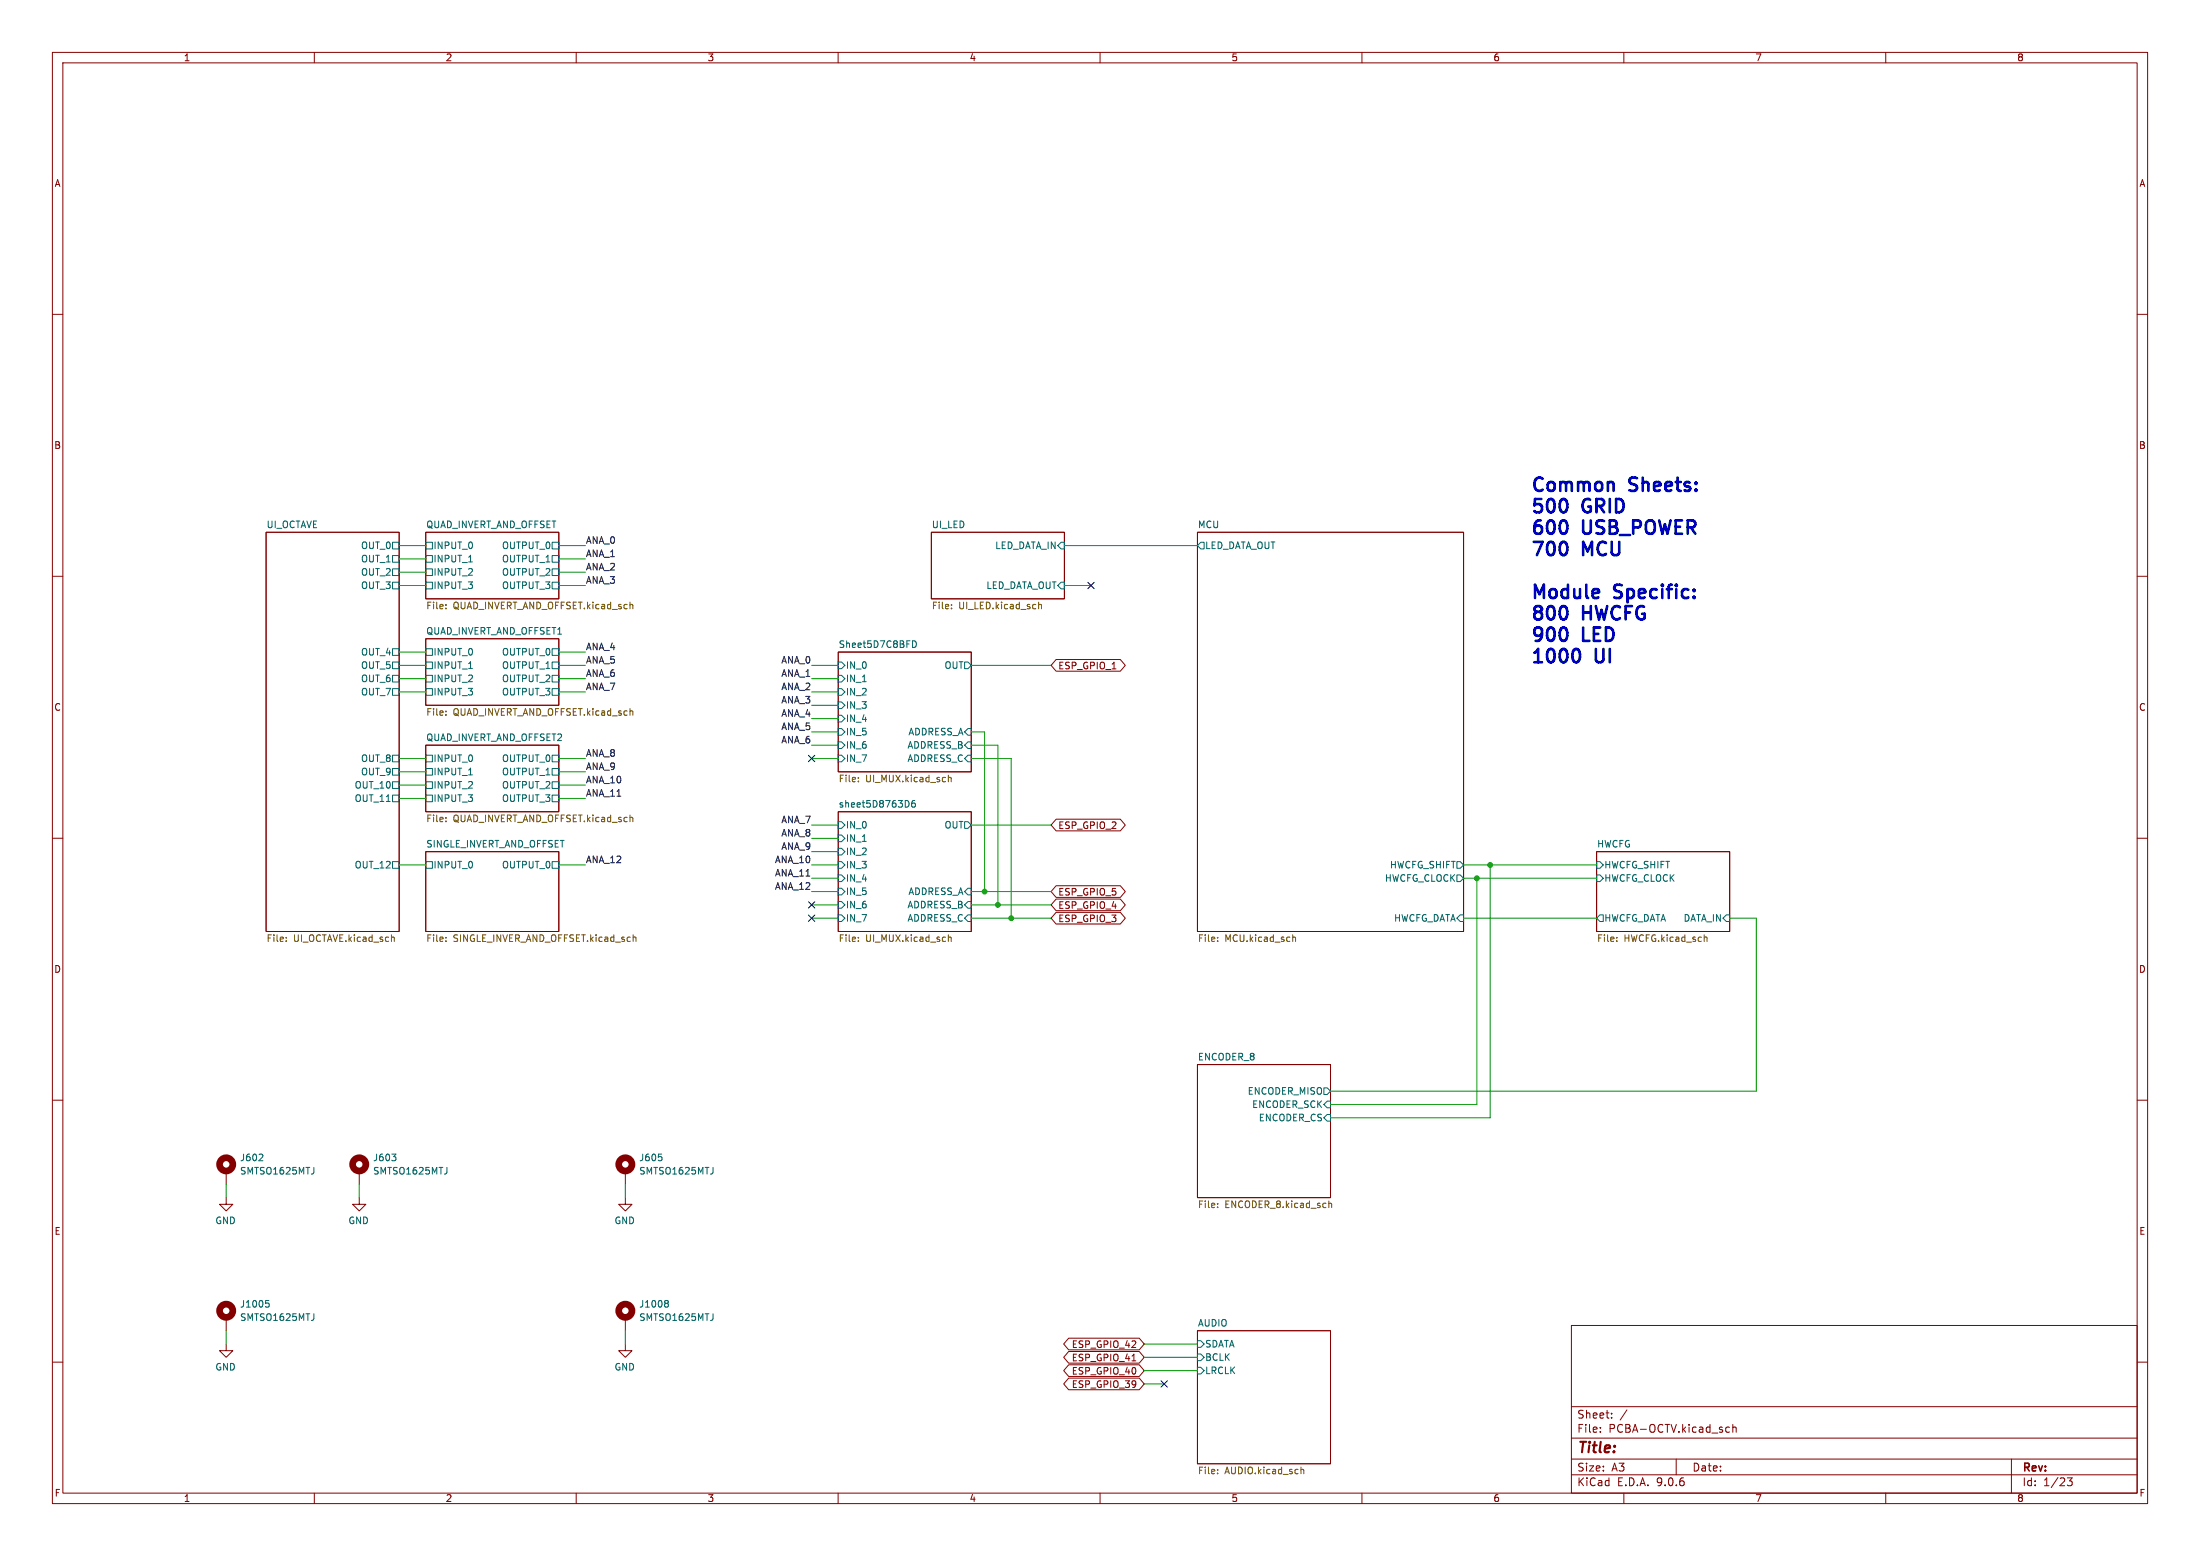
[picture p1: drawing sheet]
<svg xmlns="http://www.w3.org/2000/svg" width="420mm" height="297mm" viewBox="0 0 420 297" stroke-linecap="round" stroke-linejoin="round" font-family="sans-serif">
<g fill="none" stroke="#840000" stroke-width=".19">
<path d="M10 10h400v277h-400zM12 12h396v273h-396zM60 10v2M110 10v2M160 10v2M210 10v2M260 10v2M310 10v2M360 10v2M10 60h2M408 60h2M10 110h2"/>
<path d="M50.8 101.6h25.4v76.2h-25.4zM81.3 101.6h25.4v12.7h-25.4zM177.8 101.6h25.4v12.7h-25.4zM228.6 101.6h50.8v76.2h-50.8zM408 110h2M81.3 121.9h25.4v12.7h-25.4zM160 124.5h25.4v22.8h-25.4zM201.6 125.9h12.3l.9 1.1-.9 1.1h-12.3l-.9-1.1zM10 160h2M81.3 142.2h25.4v12.7h-25.4zM160 154.9h25.4v22.9h-25.4zM201.6 156.4h12.3l.9 1.1-.9 1.1h-12.3l-.9-1.1z"/>
<path d="M408 160h2M81.3 162.6h25.4v15.2h-25.4zM201.6 169.1h12.3l.9 1.1-.9 1.1h-12.3l-.9-1.1zM201.6 171.6h12.3l.9 1.1-.9 1.1h-12.3l-.9-1.1zM201.6 174.1h12.3l.9 1.2-.9 1.1h-12.3l-.9-1.1zM304.8 162.6h25.4v15.2h-25.4zM10 210h2M228.6 203.2h25.4v25.4h-25.4zM408 210h2M43.2 228.6v1.3h-1.3l1.3 1.2 1.2-1.2h-1.2M43.2 223.5v2.6M68.6 228.6v1.3h-1.3l1.3 1.2 1.2-1.2h-1.2"/>
<path d="M68.6 223.5v2.6M119.4 228.6v1.3h-1.3l1.3 1.2 1.2-1.2h-1.2M119.4 223.5v2.6M43.2 256.5v1.3h-1.3l1.3 1.3 1.2-1.3h-1.2M43.2 251.5v2.5M119.4 256.5v1.3h-1.3l1.3 1.3 1.2-1.3h-1.2M119.4 251.5v2.5M204 255.4h13.5l.9 1.1-.9 1.2h-13.5l-.9-1.2zM204 258h13.5l.9 1.1-.9 1.1h-13.5l-.9-1.1zM216.1 259.8h.7M228.6 254h25.4v25.4h-25.4zM300 253h108v32h-108z"/>
<path d="M10 260h2M204 260.5h13.5l.9 1.1-.9 1.1h-13.5l-.9-1.1zM204 263h13.5l.9 1.2-.9 1.1h-13.5l-.9-1.1zM300 278.5h108M300 274.5h108M300 268.5h108M305.5 273.2v.2M305.5 272.5v.1M307.7 270.5v.2M307.7 269.8v.1M310.6 269.1l-1.3 1.9M320 278.5v3"/>
<path d="M329.6 273.3h.6M329.6 272.5h.6M330.8 272.5l.2-.1 .4 .1v.9M330.8 271.9v1.5M384 278.5v6.5M408 260h2M60 285v2M110 285v2M160 285v2M210 285v2M260 285v2M300 281.5h108"/>
<path d="M310 285v2M360 285v2M394.7 282.1h.9l-.5 .6 .4 .1v.6l-.2 .2-.6-.1"/>
</g>
<g fill="none" stroke="#006464" stroke-width=".19">
<path d="M74.9 103.5h1.3v1.3h-1.3zM74.9 106h1.3v1.3h-1.3zM74.9 108.6h1.3v1.3h-1.3zM74.9 111.1h1.3v1.3h-1.3zM81.3 103.5h1.2v1.3h-1.2zM81.3 106h1.2v1.3h-1.2zM81.3 108.6h1.2v1.3h-1.2zM81.3 111.1h1.2v1.3h-1.2zM105.4 103.5h1.3v1.3h-1.3zM105.4 106h1.3v1.3h-1.3zM105.4 108.6h1.3v1.3h-1.3zM105.4 111.1h1.3v1.3h-1.3z"/>
<path d="M202.6 103.5h.6v1.3h-.6l-.7-.7zM202.6 111.1h.6v1.3h-.6l-.7-.6zM229.2 103.5h.7v1.3h-.7l-.6-.7zM74.9 123.8h1.3v1.3h-1.3zM74.9 126.4h1.3v1.2h-1.3zM74.9 128.9h1.3v1.3h-1.3zM74.9 131.4h1.3v1.3h-1.3zM81.3 123.8h1.2v1.3h-1.2zM81.3 126.4h1.2v1.2h-1.2zM81.3 128.9h1.2v1.3h-1.2zM81.3 131.4h1.2v1.3h-1.2zM105.4 123.8h1.3v1.3h-1.3z"/>
<path d="M105.4 126.4h1.3v1.2h-1.3zM105.4 128.9h1.3v1.3h-1.3zM105.4 131.4h1.3v1.3h-1.3zM160 126.4h.7l.6 .6-.6 .6h-.7zM160 128.9h.7l.6 .6-.6 .7h-.7zM160 131.4h.7l.6 .7-.6 .6h-.7zM160 134h.7l.6 .6-.6 .7h-.7zM160 136.5h.7l.6 .7-.6 .6h-.7zM160 139.1h.7l.6 .6-.6 .6h-.7zM174.2 122.3a.64 .64 0 0 1 .7 .6 .64 .64 0 0 1-.7 .7M184.1 126.4h.7l.6 .6-.6 .6h-.7zM184.8 139.1h.6v1.2h-.6l-.7-.6z"/>
<path d="M74.9 144.1h1.3v1.3h-1.3zM74.9 146.7h1.3v1.3h-1.3zM74.9 149.2h1.3v1.3h-1.3zM74.9 151.8h1.3v1.2h-1.3zM81.3 144.1h1.2v1.3h-1.2zM81.3 146.7h1.2v1.3h-1.2zM81.3 149.2h1.2v1.3h-1.2zM81.3 151.8h1.2v1.2h-1.2zM105.4 144.1h1.3v1.3h-1.3zM105.4 146.7h1.3v1.3h-1.3zM105.4 149.2h1.3v1.3h-1.3zM105.4 151.8h1.3v1.2h-1.3z"/>
<path d="M160 156.8h.7l.6 .7-.6 .6h-.7zM160 159.4h.7l.6 .6-.6 .7h-.7zM160 141.6h.7l.6 .6-.6 .7h-.7zM160 144.1h.7l.6 .7-.6 .6h-.7zM173.3 152.9l.2 .4-.2 .7M174.6 152.8l-.3 .1a.86 .86 0 0 0 0 1.2l.4-.2 .1-.4-.3-.2h-.2l-.3 .2M184.1 156.8h.7l.6 .7-.6 .6h-.7zM184.8 144.1h.6v1.3h-.6l-.7-.6zM184.8 141.6h.6v1.3h-.6l-.7-.7zM74.9 164.5h1.3v1.2h-1.3zM81.3 164.5h1.2v1.2h-1.2zM105.4 164.5h1.3v1.2h-1.3z"/>
<path d="M160 161.9h.7l.6 .7-.6 .6h-.7zM160 164.5h.7l.6 .6-.6 .6h-.7zM160 167h.7l.6 .6-.6 .7h-.7zM160 169.5h.7l.6 .7-.6 .6h-.7zM160 172.1h.7l.6 .6-.6 .7h-.7zM160 174.6h.7l.6 .7-.6 .6h-.7zM184.8 174.6h.6v1.3h-.6l-.7-.6zM184.8 172.1h.6v1.3h-.6l-.7-.7zM184.8 169.5h.6v1.3h-.6l-.7-.6zM278.1 167h.7l.6 .6-.6 .7h-.7zM278.1 164.5h.7l.6 .6-.6 .6h-.7zM278.8 174.6h.6v1.3h-.6l-.7-.6z"/>
<path d="M304.8 167h.6l.7 .6-.7 .7h-.6zM304.8 164.5h.6l.7 .6-.7 .6h-.6zM305.4 174.6h.7v1.3h-.7l-.6-.6zM329.6 174.6h.6v1.3h-.6l-.7-.6zM252.7 207.6h.7l.6 .7-.6 .6h-.7zM253.4 212.7h.6v1.3h-.6l-.7-.6zM253.4 210.2h.6v1.3h-.6l-.7-.7zM50.1 220.3l.1 .2-.1 .3-.7 .8h.8M59.9 222.8v1.1M74.8 220.3h.8l-.4 .5M75.5 220.8l.1 .2-.1 .5M85.3 222.8v1.1"/>
<path d="M125.7 220.3h.6M126.3 220.8l.1 .2-.1 .5M136.1 222.8v1.1M50.7 248.2h.6M50.9 248.7h.3l.2 .3-.1 .4-.4 .1M59.9 250.8v1.1M127.1 248.2h.3l.2 .3-.2 .3M127.1 248.8h.3M127.4 248.8l.2 .2v.3l-.1 .1-.4 .1M136.1 250.8v1.1M228.6 255.9h.6l.7 .6-.7 .7h-.6zM228.6 258.4h.6l.7 .7-.7 .6h-.6z"/>
<path d="M228.6 261h.6l.7 .6-.7 .7h-.6z"/>
</g>
<g fill="none" stroke="#725600" stroke-width=".19">
<path d="M85.1 116.1v.1M85.1 115.4v.1M120.4 115.4l.4 .1v.7M181.6 116.1v.1M181.6 115.4v.1M198.3 115.5l.2-.1h.3v.8M198.3 114.9v1.3M85.1 135.7v.2M85.1 136.4v.1M120.4 135.7l.4 .2v.6M85.1 156.1v.1M85.1 156.7v.1"/>
<path d="M120.4 156l.4 .2v.6M163.9 148.4v.2M163.9 149.1v.1M181 148v1.2M181 148.5l.2-.1h.3l.1 .8M54.6 179.6v.1M54.6 178.9v.1M74.8 178.9h.4l.1 .8M85.1 178.9v.1M85.1 179.6v.1M120.9 179l.2-.1h.3v.8M163.9 179.6v.1"/>
<path d="M163.9 178.9v.1M181 178.4v1.3M181 179l.2-.1h.3l.1 .8M232.4 178.9v.1M232.4 179.6v.1M246.8 179l.2-.1h.3v.8M246.8 178.4v1.3M308.6 179.6v.1M308.6 178.9v.1M325.5 178.9l.4 .1v.7M232.4 229.7v.1M232.4 230.4v.1"/>
<path d="M253.7 229.2v1.3M253.7 229.8l.2-.1h.3v.8M232.4 281.2v.1M232.4 280.5v.1M248.4 280v1.3M248.4 280.6l.1-.1h.3l.1 .8"/>
</g>
<g fill="none" stroke="#840000" stroke-width="1.3">
<circle cx="43.2" cy="222.2" r="1.27"/>
<circle cx="68.6" cy="222.2" r="1.27"/>
<circle cx="119.4" cy="222.2" r="1.27"/>
<circle cx="43.2" cy="250.2" r="1.27"/>
<circle cx="119.4" cy="250.2" r="1.27"/>
</g>
<g fill="none" stroke="#009600" stroke-width=".19">
<path d="M76.2 109.2h5.1M76.2 104.1h5.1M76.2 111.8h5.1M76.2 106.7h5.1M106.7 109.2h5.1M106.7 104.1h5.1M106.7 111.8h5.1M106.7 106.7h5.1M203.2 104.1h25.4M203.2 111.8h5.1M76.2 132.1h5.1M76.2 127h5.1"/>
<path d="M76.2 129.5h5.1M76.2 124.5h5.1M106.7 132.1h5.1M106.7 127h5.1M106.7 129.5h5.1M106.7 124.5h5.1M154.9 139.7h5.1M154.9 134.6h5.1M154.9 132.1h5.1M154.9 127h5.1M154.9 137.2h5.1M154.9 129.5h5.1"/>
<path d="M185.4 139.7h2.6v30.5M185.4 127h15.3M76.2 144.8h5.1M76.2 147.3h5.1M76.2 152.4h5.1M76.2 149.9h5.1M106.7 144.8h5.1M106.7 147.3h5.1M106.7 152.4h5.1M106.7 149.9h5.1M154.9 144.8h5.1M154.9 142.2h5.1"/>
<path d="M154.9 157.5h5.1M185.4 144.8h7.6v30.5M185.4 142.2h5.1v30.5M185.4 157.5h15.3M76.2 165.1h5.1M106.7 165.1h5.1M154.9 165.1h5.1M154.9 160h5.1M154.9 170.2h5.1M154.9 175.3h5.1M154.9 172.7h5.1M154.9 167.6h5.1"/>
<path d="M154.9 162.6h5.1M185.4 170.2h15.3M185.4 175.3h15.3M185.4 172.7h15.3M279.4 165.1h25.4M279.4 175.3h25.4M279.4 167.6h25.4M281.9 167.6v43.2h-27.9M284.5 165.1v48.3h-30.5M330.2 175.3h5.1v33h-81.3M43.2 226.1v2.5M68.6 226.1v2.5"/>
<path d="M119.4 226.1v2.5M43.2 254v2.5M119.4 254v2.5M218.4 256.5h10.2M218.4 259.1h10.2M218.4 261.6h10.2M218.4 264.2h3.8"/>
</g>
<path d="M207.7 111.2l1.2 1.2M208.9 111.2l-1.2 1.2M154.3 144.2l1.2 1.2M155.5 144.2l-1.2 1.2M154.3 172.1l1.2 1.2M154.3 174.7l1.2 1.2M155.5 172.1l-1.2 1.2M155.5 174.7l-1.2 1.2M221.6 263.6l1.3 1.2M222.9 263.6l-1.3 1.2" fill="none" stroke="#000084" stroke-width=".19"/>
<path d="M299.1 95.7l.1 .5-.1 1.1M299.1 99.8l.1 .5-.1 1.1M299.1 103.9l.1 .5-.1 1.1M299.1 116.2l.1 .5-.1 1.1M299.1 120.3l.1 .5-.1 1M301 123.9a1.59 1.59 0 0 1 0 2.5" fill="none" stroke="#0000c2" stroke-width=".51"/>
<g fill="#009600" stroke="#009600" stroke-width=".19">
<circle cx="284.5" cy="165.1" r=".46"/>
<circle cx="281.9" cy="167.6" r=".46"/>
<circle cx="188" cy="170.2" r=".46"/>
<circle cx="193" cy="175.3" r=".46"/>
<circle cx="190.5" cy="172.7" r=".46"/>
</g>
<g font-size="3.5" fill="#0000c2">
<text x="292.1" y="94">Common</text>
<text x="311.3" y="94">Sheets:</text>
<text x="292.1" y="98.1">500</text>
<text x="302.3" y="98.1">GRID</text>
<text x="292.1" y="102.2">600</text>
<text x="292.1" y="106.3">700</text>
<text x="302.3" y="102.2">USB_POWER</text>
<text x="302.3" y="106.3">MCU</text>
<text x="292.1" y="114.5">Module</text>
<text x="292.1" y="118.6">800</text>
<text x="302.3" y="118.6">HWCFG</text>
<text x="308.4" y="114.5">Specific:</text>
<text x="292.1" y="122.7">900</text>
<text x="302.3" y="122.7">LED</text>
<text x="292.1" y="126.8">1000</text>
<text x="304.7" y="126.8">UI</text>
</g>
<text font-size="2.8" fill="#840000" x="301" y="277.9">Title:</text>
<g font-size="2.1" fill="#840000">
<text x="301" y="273.7">File:</text>
<text x="301" y="271">Sheet:</text>
<text x="307.1" y="273.7">PCBA-OCTV.kicad_sch</text>
<text x="301" y="281.1">Size:</text>
<text x="307.6" y="281.1">A3</text>
<text x="323" y="281.1">Date:</text>
<text x="386" y="281.3">Rev:</text>
<text x="301" y="283.9">KiCad</text>
<text x="308.7" y="283.9">E.D.A.</text>
<text x="316.3" y="283.9">9.0.6</text>
<text x="386" y="283.9">Id:</text>
<text x="390.1" y="283.9">1/23</text>
</g>
<g font-size="1.8" fill="#840000">
<text x="35" y="11.9">1</text>
<text x="85" y="11.9">2</text>
<text x="135" y="11.9">3</text>
<text x="185" y="11.9">4</text>
<text x="235" y="11.9">5</text>
<text x="285" y="11.9">6</text>
<text x="335" y="11.9">7</text>
<text x="385" y="11.9">8</text>
<text x="10.3" y="35.9">A</text>
<text x="408.3" y="35.9">A</text>
<text x="10.3" y="85.9">B</text>
<text x="408.2" y="85.9">B</text>
<text x="201.9" y="128">ESP_GPIO_1</text>
<text x="10.3" y="135.9">C</text>
<text x="408.2" y="135.9">C</text>
<text x="201.9" y="158.4">ESP_GPIO_2</text>
<text x="201.9" y="171.1">ESP_GPIO_5</text>
<text x="201.9" y="173.7">ESP_GPIO_4</text>
<text x="201.9" y="176.2">ESP_GPIO_3</text>
<text x="10.3" y="185.9">D</text>
<text x="408.2" y="185.9">D</text>
<text x="10.3" y="235.9">E</text>
<text x="408.3" y="235.9">E</text>
<text x="204.5" y="257.5">ESP_GPIO_42</text>
<text x="204.5" y="262.6">ESP_GPIO_40</text>
<text x="204.5" y="260">ESP_GPIO_41</text>
<text x="204.5" y="265.1">ESP_GPIO_39</text>
<text x="10.3" y="285.9">F</text>
<text x="35" y="286.9">1</text>
<text x="85" y="286.9">2</text>
<text x="135" y="286.9">3</text>
<text x="185" y="286.9">4</text>
<text x="235" y="286.9">5</text>
<text x="285" y="286.9">6</text>
<text x="335" y="286.9">7</text>
<text x="385" y="286.9">8</text>
<text x="408.3" y="285.9">F</text>
</g>
<g font-size="1.8" fill="#006464">
<text x="50.8" y="100.9">UI_OCTAVE</text>
<text x="81.3" y="100.9">QUAD_INVERT_AND_OFFSET</text>
<text x="177.8" y="100.9">UI_LED</text>
<text x="228.6" y="100.9">MCU</text>
<text x="68.8" y="105">OUT_0</text>
<text x="68.8" y="107.5">OUT_1</text>
<text x="82.7" y="105">INPUT_0</text>
<text x="82.7" y="107.5">INPUT_1</text>
<text x="95.7" y="105">OUTPUT_0</text>
<text x="95.7" y="107.5">OUTPUT_1</text>
<text x="189.9" y="105">LED_DATA_IN</text>
<text x="230" y="105">LED_DATA_OUT</text>
<text x="68.8" y="110.1">OUT_2</text>
<text x="68.8" y="112.6">OUT_3</text>
<text x="82.7" y="110.1">INPUT_2</text>
<text x="82.7" y="112.6">INPUT_3</text>
<text x="95.7" y="110.1">OUTPUT_2</text>
<text x="95.7" y="112.6">OUTPUT_3</text>
<text x="188.2" y="112.6">LED_DATA_OUT</text>
<text x="68.8" y="125.3">OUT_4</text>
<text x="81.3" y="121.2">QUAD_INVERT_AND_OFFSET1</text>
<text x="82.7" y="125.3">INPUT_0</text>
<text x="95.7" y="125.3">OUTPUT_0</text>
<text x="160" y="123.7">Sheet5D7C8BFD</text>
<text x="68.8" y="127.9">OUT_5</text>
<text x="68.8" y="130.4">OUT_6</text>
<text x="82.7" y="127.9">INPUT_1</text>
<text x="82.7" y="130.4">INPUT_2</text>
<text x="95.7" y="127.9">OUTPUT_1</text>
<text x="95.7" y="130.4">OUTPUT_2</text>
<text x="161.4" y="127.9">IN_0</text>
<text x="161.4" y="130.4">IN_1</text>
<text x="180.2" y="127.9">OUT</text>
<text x="68.8" y="132.9">OUT_7</text>
<text x="82.7" y="132.9">INPUT_3</text>
<text x="95.7" y="132.9">OUTPUT_3</text>
<text x="161.4" y="132.9">IN_2</text>
<text x="161.4" y="135.5">IN_3</text>
<text x="81.3" y="141.5">QUAD_INVERT_AND_OFFSET2</text>
<text x="161.4" y="138">IN_4</text>
<text x="161.4" y="140.6">IN_5</text>
<text x="161.4" y="143.1">IN_6</text>
<text x="173.1" y="143.1">ADDRESS_B</text>
<text x="173.3" y="140.6">ADDRESS_A</text>
<text x="68.8" y="145.6">OUT_8</text>
<text x="68.8" y="148.2">OUT_9</text>
<text x="82.7" y="145.6">INPUT_0</text>
<text x="82.7" y="148.2">INPUT_1</text>
<text x="95.7" y="145.6">OUTPUT_0</text>
<text x="95.7" y="148.2">OUTPUT_1</text>
<text x="161.4" y="145.6">IN_7</text>
<text x="173.1" y="145.6">ADDRESS_C</text>
<text x="67.6" y="150.7">OUT_10</text>
<text x="67.6" y="153.3">OUT_11</text>
<text x="82.7" y="150.7">INPUT_2</text>
<text x="82.7" y="153.3">INPUT_3</text>
<text x="95.7" y="150.7">OUTPUT_2</text>
<text x="95.7" y="153.3">OUTPUT_3</text>
<text x="160" y="154.2">sheet5D8763D6</text>
<text x="81.3" y="161.8">SINGLE_INVERT_AND_OFFSET</text>
<text x="161.4" y="158.3">IN_0</text>
<text x="161.4" y="160.9">IN_1</text>
<text x="180.2" y="158.3">OUT</text>
<text x="304.8" y="161.8">HWCFG</text>
<text x="67.6" y="166">OUT_12</text>
<text x="82.7" y="166">INPUT_0</text>
<text x="95.7" y="166">OUTPUT_0</text>
<text x="161.4" y="163.4">IN_2</text>
<text x="161.4" y="166">IN_3</text>
<text x="265.2" y="166">HWCFG_SHIFT</text>
<text x="306.2" y="166">HWCFG_SHIFT</text>
<text x="161.4" y="168.5">IN_4</text>
<text x="161.4" y="171">IN_5</text>
<text x="161.4" y="173.6">IN_6</text>
<text x="173.1" y="173.6">ADDRESS_B</text>
<text x="173.3" y="171">ADDRESS_A</text>
<text x="264.3" y="168.5">HWCFG_CLOCK</text>
<text x="306.2" y="168.5">HWCFG_CLOCK</text>
<text x="161.4" y="176.1">IN_7</text>
<text x="173.1" y="176.1">ADDRESS_C</text>
<text x="266" y="176.1">HWCFG_DATA</text>
<text x="306.2" y="176.1">HWCFG_DATA</text>
<text x="321.3" y="176.1">DATA_IN</text>
<text x="228.6" y="202.5">ENCODER_8</text>
<text x="238.1" y="209.1">ENCODER_MISO</text>
<text x="238.9" y="211.7">ENCODER_SCK</text>
<text x="240.2" y="214.2">ENCODER_CS</text>
<text x="45.7" y="221.8">J602</text>
<text x="71.1" y="221.8">J603</text>
<text x="121.9" y="221.8">J605</text>
<text x="45.7" y="224.4">SMTSO1625MTJ</text>
<text x="71.1" y="224.4">SMTSO1625MTJ</text>
<text x="121.9" y="224.4">SMTSO1625MTJ</text>
<text x="41" y="233.9">GND</text>
<text x="66.4" y="233.9">GND</text>
<text x="117.2" y="233.9">GND</text>
<text x="45.7" y="249.8">J1005</text>
<text x="121.9" y="249.8">J1008</text>
<text x="45.7" y="252.3">SMTSO1625MTJ</text>
<text x="121.9" y="252.3">SMTSO1625MTJ</text>
<text x="228.6" y="253.3">AUDIO</text>
<text x="230" y="257.4">SDATA</text>
<text x="41" y="261.8">GND</text>
<text x="117.2" y="261.8">GND</text>
<text x="230" y="259.9">BCLK</text>
<text x="230" y="262.5">LRCLK</text>
</g>
<g font-size="1.8" fill="#0f0f0f">
<text x="111.8" y="103.9">ANA_0</text>
<text x="111.8" y="106.4">ANA_1</text>
<text x="111.8" y="109">ANA_2</text>
<text x="111.8" y="111.5">ANA_3</text>
<text x="111.8" y="124.2">ANA_4</text>
<text x="111.8" y="129.3">ANA_6</text>
<text x="111.8" y="126.7">ANA_5</text>
<text x="111.8" y="131.8">ANA_7</text>
<text x="149.1" y="126.7">ANA_0</text>
<text x="149.1" y="131.8">ANA_2</text>
<text x="149.1" y="129.3">ANA_1</text>
<text x="149.1" y="136.9">ANA_4</text>
<text x="149.1" y="134.4">ANA_3</text>
<text x="149.1" y="142">ANA_6</text>
<text x="149.1" y="139.4">ANA_5</text>
<text x="111.8" y="149.6">ANA_10</text>
<text x="111.8" y="147.1">ANA_9</text>
<text x="111.8" y="144.5">ANA_8</text>
<text x="111.8" y="152.1">ANA_11</text>
<text x="149.1" y="159.8">ANA_8</text>
<text x="149.1" y="157.2">ANA_7</text>
<text x="111.8" y="164.8">ANA_12</text>
<text x="147.8" y="167.4">ANA_11</text>
<text x="147.8" y="164.8">ANA_10</text>
<text x="149.1" y="162.3">ANA_9</text>
<text x="147.8" y="169.9">ANA_12</text>
</g>
<g font-size="1.8" fill="#725600">
<text x="81.3" y="116.6">File:</text>
<text x="86.5" y="116.6">QUAD_INVERT_AND_OFFSET.kicad_sch</text>
<text x="177.8" y="116.6">File:</text>
<text x="183" y="116.6">UI_LED.kicad_sch</text>
<text x="81.3" y="136.9">File:</text>
<text x="86.5" y="136.9">QUAD_INVERT_AND_OFFSET.kicad_sch</text>
<text x="160" y="149.6">File:</text>
<text x="165.2" y="149.6">UI_MUX.kicad_sch</text>
<text x="81.3" y="157.3">File:</text>
<text x="86.5" y="157.3">QUAD_INVERT_AND_OFFSET.kicad_sch</text>
<text x="50.8" y="180.1">File:</text>
<text x="56" y="180.1">UI_OCTAVE.kicad_sch</text>
<text x="81.3" y="180.1">File:</text>
<text x="86.5" y="180.1">SINGLE_INVER_AND_OFFSET.kicad_sch</text>
<text x="160" y="180.1">File:</text>
<text x="165.2" y="180.1">UI_MUX.kicad_sch</text>
<text x="228.6" y="180.1">File:</text>
<text x="233.8" y="180.1">MCU.kicad_sch</text>
<text x="304.8" y="180.1">File:</text>
<text x="310" y="180.1">HWCFG.kicad_sch</text>
<text x="228.6" y="230.9">File:</text>
<text x="233.8" y="230.9">ENCODER_8.kicad_sch</text>
<text x="228.6" y="281.7">File:</text>
<text x="233.8" y="281.7">AUDIO.kicad_sch</text>
</g>
</svg>
